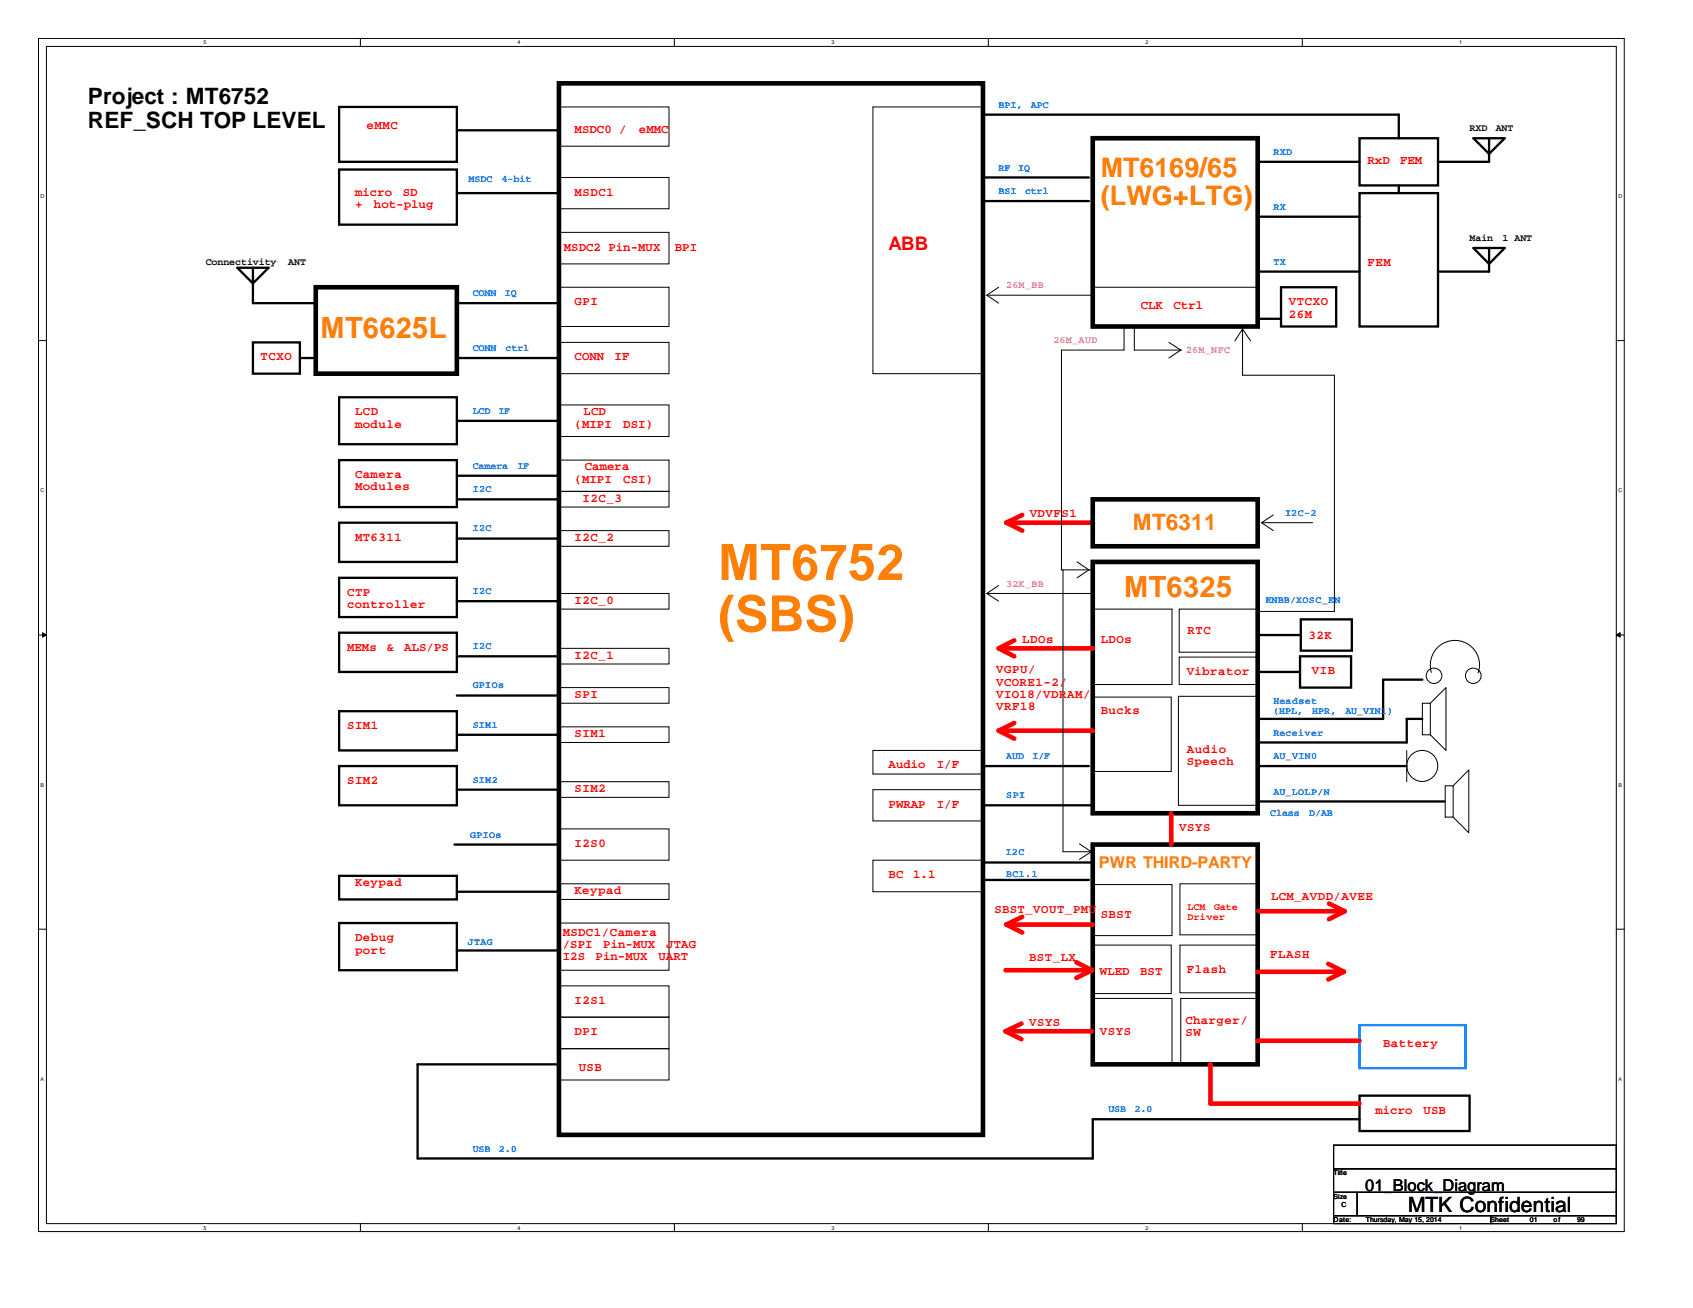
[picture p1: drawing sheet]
<svg xmlns="http://www.w3.org/2000/svg" width="279mm" height="216mm" viewBox="0 0 279 216" stroke-linecap="round" stroke-linejoin="round" font-family="sans-serif">
<path d="M6.3 6.3h261.8v197h-261.8zM7.7 7.7h259v194.3h-259z" fill="none" stroke="#000" stroke-width=".17"/>
<g fill="#fff">
<path d="M33.6 6.5h.5v1h-.5z"/>
<path d="M33.6 202.1h.5v1.1h-.5z"/>
</g>
<path d="M59.5 6.3v1.4M59.5 202v1.3" fill="none" stroke="#000" stroke-width=".17"/>
<g fill="#fff">
<path d="M85.4 6.5h.5v1h-.5z"/>
<path d="M85.4 202.1h.5v1.1h-.5z"/>
</g>
<path d="M111.3 6.3v1.4M111.3 202v1.3" fill="none" stroke="#000" stroke-width=".17"/>
<g fill="#fff">
<path d="M137.2 6.5h.5v1h-.5z"/>
<path d="M137.2 202.1h.5v1.1h-.5z"/>
</g>
<path d="M163.1 6.3v1.4M163.1 202v1.3" fill="none" stroke="#000" stroke-width=".17"/>
<g fill="#fff">
<path d="M189 6.5h.5v1h-.5z"/>
<path d="M189 202.1h.5v1.1h-.5z"/>
</g>
<path d="M214.9 6.3v1.4M214.9 202v1.3" fill="none" stroke="#000" stroke-width=".17"/>
<g fill="#fff">
<path d="M240.8 6.5h.5v1h-.5z"/>
<path d="M240.8 202.1h.5v1.1h-.5z"/>
<path d="M6.7 31.9h.6v1h-.6z"/>
<path d="M267.1 31.9h.6v1h-.6z"/>
<path d="M6.7 80.5h.6v1h-.6z"/>
<path d="M267.1 80.5h.6v1h-.6z"/>
</g>
<path d="M6.3 56.2h1.4M266.7 56.2h1.4" fill="none" stroke="#000" stroke-width=".17"/>
<g fill="#fff">
<path d="M6.7 129.1h.6v1h-.6z"/>
<path d="M267.1 129.1h.6v1h-.6z"/>
</g>
<path d="M6.3 104.8h1.4M266.7 104.8h1.4" fill="none" stroke="#000" stroke-width=".17"/>
<g fill="#000" stroke="#000" stroke-width=".17">
<path d="M7 104.4l.7 .4-.7 .4z" fill-rule="evenodd"/>
<path d="M266.7 104.8l.7-.4v.8z" fill-rule="evenodd"/>
</g>
<g fill="#fff">
<path d="M6.7 177.6h.5v1h-.5z"/>
<path d="M267.1 177.6h.5v1h-.5z"/>
</g>
<g fill="none" stroke="#000" stroke-width=".17">
<path d="M92.2 17.7h18.2v6.4h-18.2zM144.1 17.7h18.1v44h-18.1zM92.2 29.3h18.2v5.2h-18.2zM92.2 38.4h18.2v5.2h-18.2zM92.2 47.4h18.2v6.5h-18.2zM92.2 56.5h18.2v5.2h-18.2zM162.9 48.7l1.9 1.3M162.9 48.7h17.4M164.8 47.4l-1.9 1.3M180.3 47.4h27.3v6.5h-27.3zM185.5 53.9v3.9h-10.3v36.3h5.1M187.2 53.9v3.9h7.8"/>
<path d="M192.9 56.5l2 1.3-2 1.3M203.8 56.3l1.3-2 1.3 2M205.1 54.2v7.7h15.1v39h-12.4M92.2 66.8h18.2v5.3h-18.2zM92.2 75.9h18.2v5.2h-18.2zM92.2 81.1h18.2v2.6h-18.2zM92.2 98h18.2v2.5h-18.2zM92.2 87.6h18.2v2.6h-18.2zM162.9 98l1.9 1.2M162.9 98h17.4M164.8 96.6l-1.9 1.4M175.4 94.1v46.5h4.6"/>
<path d="M177.8 92.8l1.9 1.3-1.9 1.3M208.2 86.3h8.4M208.2 86.3l1.9 1.3M210.1 85l-1.9 1.3M92.2 107h18.2v2.6h-18.2zM92.2 113.5h18.2v2.6h-18.2zM92.2 120h18.2v2.6h-18.2zM180.3 115.1h13v12.2h-13zM180.5 100.5h12.9v12.5h-12.9zM194.5 114.9h13.1v18h-13.1zM194.6 100.5h13v7.2h-13zM194.6 108.5h13v4.5h-13z"/>
<path d="M234.7 116.1h1.4v5.2h-1.4zM236.1 116.1l2.5-2.6v10.4l-2.5-2.6M236.2 111a4.1 4.1 0 0 1 3.9-5.3 4.1 4.1 0 0 1 3.8 5.4M92.2 129h18.2v2.6h-18.2zM92.2 136.8h18.2v5.2h-18.2zM144.1 130.3h18.1v5.2h-18.1zM144.1 123.9h18.1v3.9h-18.1zM178.1 139.3l2 1.3-2 1.3M232.2 123.9v5.1M238.5 129.7h1.3v5.2h-1.3zM239.8 129.7l2.6-2.6v10.4l-2.6-2.6M6.3 153.4h1.4"/>
<path d="M92.2 145.9h18.2v2.6h-18.2zM92.2 152.4h18.2v7.7h-18.2zM144.1 142h18.1v5.2h-18.1zM180.3 156h13v8h-13zM180.5 146h12.9v8.4h-12.9zM194.7 145.9h13v8.4h-13zM194.7 156h12.7v7.9h-12.7zM266.7 153.4h1.4M92.2 162.7h18.2v5.2h-18.2zM92.2 167.9h18.2v5.2h-18.2zM92.2 173.1h18.2v5.2h-18.2zM180.3 164.8h13.1v10.9h-13.1z"/>
<path d="M194.9 164.8h12.7v10.9h-12.7zM220.1 189h46.6v3.9h-46.6zM220.1 192.9h46.6v3.9h-46.6zM220.1 196.8h3.9v3.9h-3.9zM224 196.8h42.7v3.9h-42.7zM220.1 200.7h25.9v1.3h-25.9zM246 200.7h20.7v1.3h-20.7z"/>
<circle cx="236.7" cy="111.5" r="1.28"/>
<circle cx="243.1" cy="111.5" r="1.28"/>
<circle cx="234.7" cy="126.4" r="2.56"/>
</g>
<g fill="none" stroke="#000" stroke-width=".38">
<path d="M56 17.7h19.4v9h-19.4zM162.2 18.9h68.6v3.9M56 28h19.4v9.1h-19.4zM75.4 21.5h16.8M75.4 31.9h16.8M162.2 29.3h17.5M162.2 33.2h17.5M207.6 26.7h16.8M207.6 35.8h16.8M224.4 22.8h12.9v7.8h-12.9zM224.4 31.9h12.9v22h-12.9zM230.8 30.6v1.3"/>
<path d="M243.2 22.8h5.1l-2.6 2.6zM245.7 22.8v3.9h-8.4M39.2 44.2h5.1l-2.6 2.6zM41.7 56.5h7.8v5.2h-7.8zM41.7 44.2v5.8h10.4M49.5 59.1h2.6M75.4 50h16.8M75.4 59.1h16.8M207.6 44.8h16.8M207.6 52.6h3.8M211.4 47.4h9.1v6.5h-9.1zM243.2 40.9h5.1l-2.6 2.7z"/>
<path d="M245.7 40.9v3.9h-8.4M56 75.9h19.4v7.8h-19.4zM56 65.6h19.4v7.7h-19.4zM75.4 69.5h16.8M75.4 78.5h16.8M56 95.4h19.4v6.5h-19.4zM56 86.3h19.4v6.5h-19.4zM75.4 82.4h16.8M75.4 99.2h16.8M75.4 88.9h16.8M56 104.4h19.4v6.5h-19.4zM56 117.4h19.4v6.5h-19.4z"/>
<path d="M75.4 108.3h16.8M75.4 114.8h16.8M207.4 110.9h7.1M207.6 104.8h7.1M214.5 108.3h8.5v5.2h-8.5zM214.7 102.2h8.4v5.2h-8.4zM234.7 118.7h-2.5v3.9h-24.6M234.7 112.2h-6.4v6.5h-20.7M56 126.4h19.4v6.5h-19.4zM75 139.4h16.9M75.4 121.3h16.8M75.4 130.3h16.8"/>
<path d="M162.2 126.4h17.5M162.2 132.9h18.1M207.6 126.4h24.6M207.9 132.3h30.5M56 144.6h19.4v3.9h-19.4zM56 152.4h19.4v7.7h-19.4zM75.4 147.2h16.8M75.4 156.9h16.8M162.2 145.2h17.5M162.3 142.4h18M92.2 175.7h-23.3v15.5h111.4v-6.5h44.1M224.4 180.8h18.1v5.9h-18.1z"/>
</g>
<path d="M224.4 169.2h17.5v7.1h-17.5z" fill="none" stroke="#0080ff" stroke-width=".38"/>
<path d="M92.2 13.8h70v173.5h-70zM180.3 22.8h27.3v31.1h-27.3zM52.1 47.4h23.3v14.3h-23.3zM180.3 92.8h27.3v41.4h-27.3zM180.3 82.4h27.3v7.8h-27.3zM180.3 139.4h27.3v36.3h-27.3z" fill="none" stroke="#000" stroke-width=".76"/>
<g fill="none" stroke="#f00" stroke-width=".76">
<path d="M166.1 86.3h14.2M166.1 86.3l2.6 1.3M168.7 85l-2.6 1.3M166.1 107h14.2M167.4 105.7l-2.6 1.3 2.6 1.3M167.4 119.3l-2.6 1.3 2.6 1.3M166.1 120.6h14.2M193.3 134.2v5.2M166.1 152.6l2.6 1.3M166.1 152.6h14.2M168.7 151.3l-2.6 1.3M177.6 158.8l2.6 1.3"/>
<path d="M207.7 150.4h14.2M219.2 159.1l2.6 1.3M219.3 149.1l2.6 1.3M221.9 150.4l-2.6 1.3M165.9 170.2l2.7 1.3M165.9 170.2h14.3M165.9 160.1h14.3M168.6 169l-2.7 1.2M180.2 160.1l-2.6 1.3M199.8 175.7v6.5h24.6M207.6 171.8h16.8M207.6 160.4h14.2"/>
<path d="M221.8 160.4l-2.6 1.3"/>
</g>
<g font-size="8.3" fill="#ff8000">
<text x="118.5" y="95.7">MT6752</text>
<text x="118.5" y="104.2">(SBS)</text>
</g>
<g font-size="4.8" fill="#ff8000">
<text x="52.9" y="55.8">MT6625L</text>
<text x="185.5" y="98.5">MT6325</text>
</g>
<g font-size="4.4" fill="#ff8000">
<text x="181.7" y="29.3">MT6169/65</text>
<text x="181.7" y="33.8">(LWG+LTG)</text>
</g>
<g font-size="3.7">
<text x="14.5" y="17.2">Project : MT6752</text>
<text x="14.5" y="21.1">REF_SCH TOP LEVEL</text>
</g>
<text font-size="3.7" fill="#ff8000" x="186.9" y="87.4">MT6311</text>
<text font-size="3.5" x="232.4" y="200">MTK Confidential</text>
<text font-size="3.1" fill="#f00" x="146.6" y="41.2">ABB</text>
<text font-size="2.7" fill="#ff8000" x="181.4" y="143.3">PWR THIRD-PARTY</text>
<text font-size="2.7" x="225.3" y="196.6">01_Block_Diagram</text>
<g font-size="2" fill="#f00">
<text x="60.5" y="21.3">eMMC</text>
<text x="94.8" y="21.9">MSDC0 /</text>
<text x="105.5" y="21.9">eMMC</text>
<text x="225.7" y="27.1">RxD</text>
<text x="231.1" y="27.1">FEM</text>
<text x="58.6" y="32.3">micro</text>
<text x="58.6" y="34.3">+</text>
<text x="61.7" y="34.3">hot-plug</text>
<text x="66.5" y="32.3">SD</text>
<text x="94.8" y="32.3">MSDC1</text>
<text x="93" y="41.4">MSDC2 Pin-MUX</text>
<text x="111.4" y="41.4">BPI</text>
<text x="225.7" y="43.9">FEM</text>
<text x="94.8" y="50.4">GPI</text>
<text x="188.3" y="50.9">CLK</text>
<text x="193.7" y="50.9">Ctrl</text>
<text x="212.7" y="50.4">VTCXO</text>
<text x="212.7" y="52.5">26M</text>
<text x="43" y="59.5">TCXO</text>
<text x="94.8" y="59.5">CONN</text>
<text x="101.4" y="59.5">IF</text>
<text x="58.6" y="68.5">LCD</text>
<text x="58.6" y="70.6">module</text>
<text x="94.8" y="70.6">(MIPI</text>
<text x="96.3" y="68.5">LCD</text>
<text x="102.9" y="70.6">DSI)</text>
<text x="96.5" y="77.6">Camera</text>
<text x="58.6" y="78.9">Camera</text>
<text x="58.6" y="80.9">Modules</text>
<text x="94.8" y="79.7">(MIPI</text>
<text x="96.1" y="82.8">I2C_3</text>
<text x="102.9" y="79.7">CSI)</text>
<text x="58.6" y="89.3">MT6311</text>
<text x="94.8" y="89.3">I2C_2</text>
<text x="170" y="85.4">VDVFS1</text>
<text x="57.3" y="98.3">CTP</text>
<text x="57.3" y="100.4">controller</text>
<text x="94.8" y="99.7">I2C_0</text>
<text x="57.3" y="107.4">MEMs</text>
<text x="63.8" y="107.4">&amp;</text>
<text x="66.7" y="107.4">ALS/PS</text>
<text x="168.7" y="106.1">LDOs</text>
<text x="181.7" y="106.1">LDOs</text>
<text x="196" y="104.7">RTC</text>
<text x="215.9" y="105.5">32K</text>
<text x="94.8" y="108.7">I2C_1</text>
<text x="164.4" y="111.2">VGPU/</text>
<text x="164.4" y="113.2">VCORE1-2/</text>
<text x="195.9" y="111.4">Vibrator</text>
<text x="216.5" y="111.3">VIB</text>
<text x="94.8" y="115.2">SPI</text>
<text x="164.4" y="115.2">VIO18/VDRAM/</text>
<text x="164.4" y="117.3">VRF18</text>
<text x="181.7" y="117.8">Bucks</text>
<text x="57.3" y="120.4">SIM1</text>
<text x="94.8" y="121.7">SIM1</text>
<text x="195.9" y="124.2">Audio</text>
<text x="57.3" y="129.5">SIM2</text>
<text x="94.8" y="130.7">SIM2</text>
<text x="146.6" y="126.8">Audio</text>
<text x="154.6" y="126.8">I/F</text>
<text x="195.9" y="126.3">Speech</text>
<text x="146.6" y="133.3">PWRAP</text>
<text x="154.6" y="133.3">I/F</text>
<text x="194.6" y="137.2">VSYS</text>
<text x="94.8" y="139.8">I2S0</text>
<text x="58.6" y="146.3">Keypad</text>
<text x="94.8" y="147.6">Keypad</text>
<text x="146.6" y="145">BC</text>
<text x="150.7" y="145">1.1</text>
<text x="209.8" y="148.6">LCM_AVDD/AVEE</text>
<text x="58.6" y="155.4">Debug</text>
<text x="92.9" y="154.4">MSDC1/Camera</text>
<text x="164.1" y="150.7">SBST_VOUT_PMU</text>
<text x="181.7" y="151.6">SBST</text>
<text x="58.6" y="157.4">port</text>
<text x="92.9" y="156.5">/SPI</text>
<text x="92.9" y="158.5">I2S</text>
<text x="98.3" y="158.5">Pin-MUX</text>
<text x="99.6" y="156.5">Pin-MUX</text>
<text x="108.7" y="158.5">UART</text>
<text x="110" y="156.5">JTAG</text>
<text x="169.8" y="158.6">BST_LX</text>
<text x="181.5" y="160.9">WLED</text>
<text x="188.2" y="160.9">BST</text>
<text x="195.9" y="160.5">Flash</text>
<text x="209.6" y="158.2">FLASH</text>
<text x="94.8" y="165.7">I2S1</text>
<text x="94.8" y="170.9">DPI</text>
<text x="169.8" y="169.3">VSYS</text>
<text x="181.5" y="170.8">VSYS</text>
<text x="195.6" y="169">Charger/</text>
<text x="195.6" y="171">SW</text>
<text x="228.3" y="172.8">Battery</text>
<text x="95.5" y="176.7">USB</text>
<text x="227" y="183.9">micro</text>
<text x="234.9" y="183.9">USB</text>
</g>
<g font-size="1.7" fill="#00f">
<text x="164.8" y="17.8">BPI,</text>
<text x="170.1" y="17.8">APC</text>
<text x="164.8" y="28.2">RF</text>
<text x="168" y="28.2">IQ</text>
<text x="210.1" y="25.6">RXD</text>
<text x="77.3" y="30.1">MSDC</text>
<text x="82.8" y="30.1">4-bit</text>
<text x="164.8" y="32">BSI</text>
<text x="169.2" y="32">ctrl</text>
<text x="210.1" y="34.6">RX</text>
<text x="210.1" y="43.7">TX</text>
<text x="78" y="48.9">CONN</text>
<text x="83.3" y="48.9">IQ</text>
<text x="78" y="58">CONN</text>
<text x="83.4" y="58">ctrl</text>
<text x="78" y="68.3">LCD</text>
<text x="82.3" y="68.3">IF</text>
<text x="78" y="77.4">Camera</text>
<text x="85.4" y="77.4">IF</text>
<text x="78" y="81.2">I2C</text>
<text x="78" y="87.7">I2C</text>
<text x="212.1" y="85.1">I2C-2</text>
<text x="78" y="98.1">I2C</text>
<text x="208.8" y="99.5">ENBB/XOSC_EN</text>
<text x="78" y="107.1">I2C</text>
<text x="78" y="113.6">GPIOs</text>
<text x="210.1" y="116.2">Headset</text>
<text x="210.1" y="117.9">(HPL,</text>
<text x="216.6" y="117.9">HPR,</text>
<text x="222" y="117.9">AU_VIN1)</text>
<text x="78" y="120.1">SIM1</text>
<text x="166.1" y="125.3">AUD</text>
<text x="170.4" y="125.3">I/F</text>
<text x="210.1" y="121.4">Receiver</text>
<text x="210.1" y="125.3">AU_VIN0</text>
<text x="78" y="129.2">SIM2</text>
<text x="166.1" y="131.8">SPI</text>
<text x="210.1" y="131.1">AU_LOLP/N</text>
<text x="209.6" y="134.7">Class</text>
<text x="216.1" y="134.7">D/AB</text>
<text x="77.6" y="138.3">GPIOs</text>
<text x="165.9" y="141.1">I2C</text>
<text x="166.1" y="144.7">BC1.1</text>
<text x="77.2" y="156">JTAG</text>
<text x="182.9" y="183.6">USB</text>
<text x="187.2" y="183.6">2.0</text>
<text x="78" y="190.1">USB</text>
<text x="82.3" y="190.1">2.0</text>
</g>
<g font-size="1.7">
<text x="242.5" y="21.7">RXD</text>
<text x="246.8" y="21.7">ANT</text>
<text x="242.5" y="39.8">Main</text>
<text x="248" y="39.8">1 ANT</text>
<text x="34" y="43.7">Connectivity</text>
<text x="47.6" y="43.7">ANT</text>
</g>
<g font-size="1.7" fill="#f0f">
<text x="166.1" y="47.6">26M_BB</text>
<text x="173.9" y="56.6">26M_AUD</text>
<text x="195.7" y="58.2">26M_NFC</text>
<text x="166.1" y="96.8">32K_BB</text>
</g>
<g font-size="1.7" fill="#f00">
<text x="196" y="150.2">LCM</text>
<text x="196" y="151.8">Driver</text>
<text x="200.4" y="150.2">Gate</text>
</g>
<g font-size="1.1">
<text x="220.1" y="194">Title</text>
<text x="220.1" y="197.9">Size</text>
<text x="220.1" y="201.8">Date:</text>
<text x="221.4" y="199.2">C</text>
<text x="225.4" y="201.8">Thursday, May 15, 2014</text>
<text x="246" y="201.8">Sheet</text>
<text x="252.5" y="201.8">01</text>
<text x="256.4" y="201.8">o f</text>
<text x="260.3" y="201.8">99</text>
</g>
<g font-size=".9">
<text x="33.6" y="7.3">5</text>
<text x="85.4" y="7.3">4</text>
<text x="137.2" y="7.3">3</text>
<text x="189" y="7.3">2</text>
<text x="240.8" y="7.3">1</text>
<text x="6.7" y="32.7">D</text>
<text x="267.1" y="32.7">D</text>
<text x="6.7" y="81.3">C</text>
<text x="267.1" y="81.3">C</text>
<text x="6.7" y="129.9">B</text>
<text x="267.1" y="129.9">B</text>
<text x="6.7" y="178.4">A</text>
<text x="267.1" y="178.4">A</text>
<text x="33.6" y="202.9">5</text>
<text x="85.4" y="202.9">4</text>
<text x="137.2" y="202.9">3</text>
<text x="189" y="202.9">2</text>
<text x="240.8" y="202.9">1</text>
</g>
</svg>
